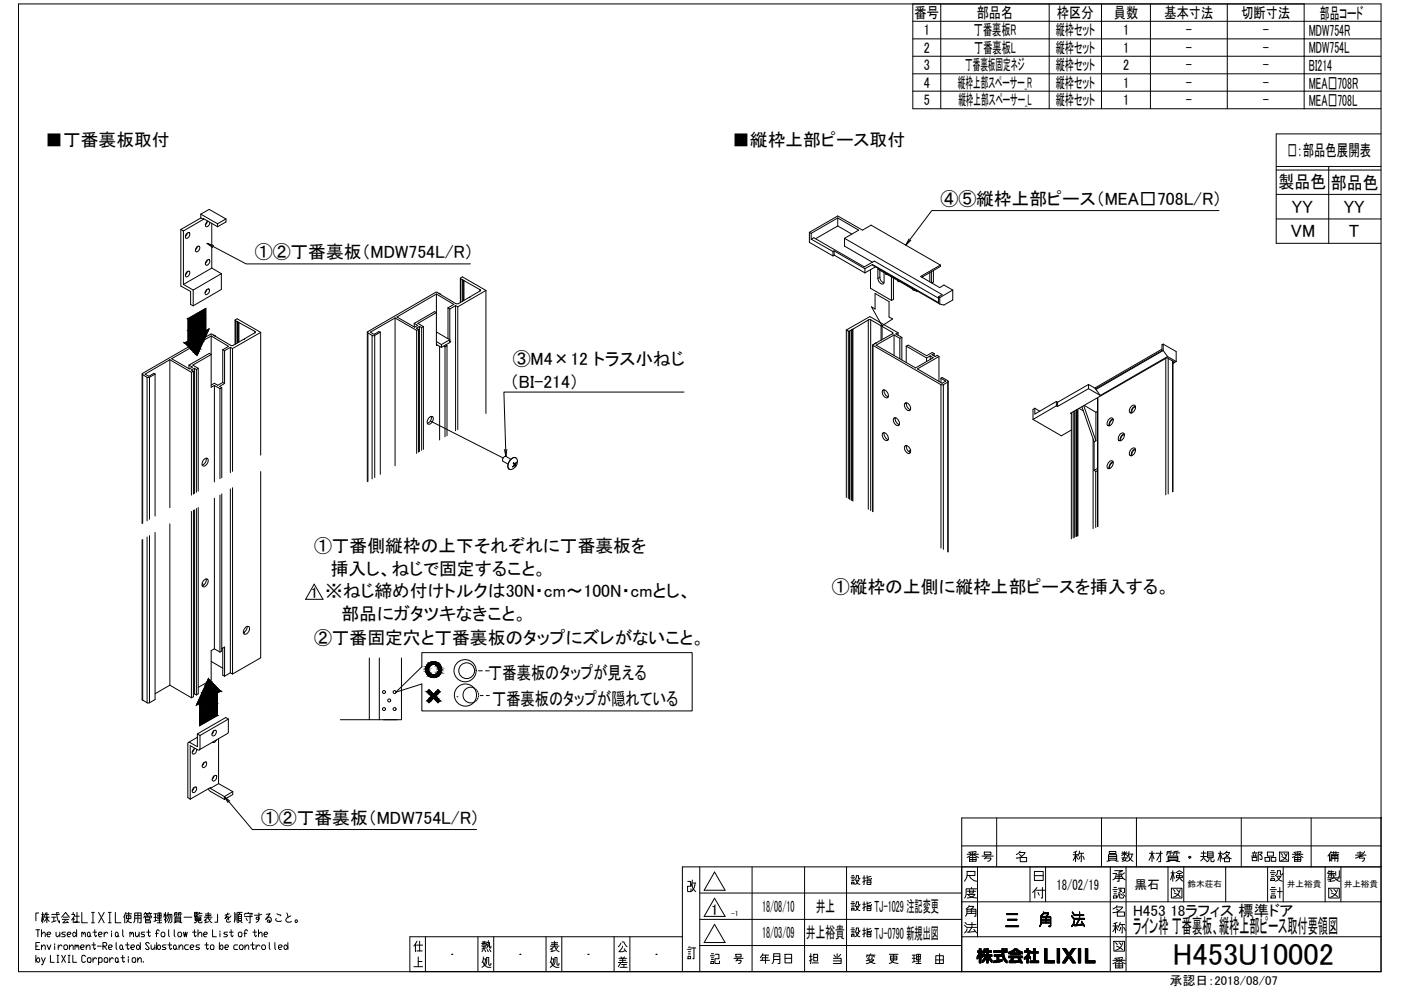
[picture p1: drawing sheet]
<svg xmlns="http://www.w3.org/2000/svg" width="297mm" height="210mm" viewBox="0 0 297 210" stroke-linecap="round" stroke-linejoin="round" font-family="sans-serif">
<!-- layer: TOS_WA -->
<g fill="none" stroke="#000" stroke-width=".21">
<path d="M3.9 .8h288.9v205.2h-288.9zM193.5 4.5h99.3M193.5 8.2h99.3M193.5 11.9h99.3M193.5 15.6h99.3M193.5 19.3h99.3M193.5 .8v22.3h99.3M199.5 .8v22.3M222.4 .8v22.3M233.5 .8v22.3M243.9 .8v22.3M260.2 .8v22.3"/>
<path d="M276.5 .8v22.3M270.6 35.3h22.2M270.6 36.1h22.2M281.7 35.3v16.3M292.8 28.4h-22.2v23.2h22.2M270.6 41.2h22.2M270.6 46.4h22.2M203.9 179.4h88.9M211.3 173.4v10.4M233.5 173.4v10.4M240.9 173.4v10.4M263.2 173.4v10.4"/>
<path d="M278 173.4v10.4M292.8 173.4h.1M292.8 173.4h-88.9v32.6M7.6 197.1h.8M8 197.1v1.5M8.2 193.6h-.6v1.6M8.4 199.8h-.8v1.5h.8M8.8 198.1l.6-.5 .2 .3v.7M8.8 197.1v1.5M8.8 193.9h.5M9 193.4v2.3M9.2 195.1l-.2-1.2-.2 1.5"/>
<path d="M9.4 195.4l.5-.9 .2 .6 .3 .3M9.4 194.5h1M9.6 193.9h.7M9.6 193.6l-.2 .7M9.9 193.4v2.3M10 198.1h.6l.2-.2-.2-.3h-.4l-.2 .3v.5l.2 .2h.4M11 194.5h.9M11 193.9h1.6M11.4 194.5v.9M11.9 197.6v.8l.2 .2h.2l.4-.5M11.9 195.2l-.9 .3M12 193.4a3.4 3.4 0 0 0 .6 2.3v-.5"/>
<path d="M12.2 193.4l.3 .2M12.7 197.6v1M13.1 194.5l.8-1.1 .8 1.1M13.2 194.9h1.4M13.4 194.5h1M13.9 197.6h-.6l-.2 .3 .2 .2h.4l.2 .3-.2 .2h-.6M13.9 194.9l-.6 .8 1-.2M14.2 195.3l.3 .4M14.3 198.1h.5l.3-.2-.3-.3h-.3l-.2 .3v.5l.2 .2h.3M15.2 193.9h.6v.3l-.6 .9M15.5 193.4v.5M15.6 197.6l.6 .5-.4 .5-.4-.2v-.5z"/>
<path d="M15.8 194.9l-.3-.3v1.1M15.9 194.3h.9M16.2 197.1v1.5M16.3 193.4v2.1h-.5h1.1M17.3 193.4v2.3h1.2M17.3 197.9l.2-.3 .2 .5M17.3 197.6v1M17.7 197.9l.2-.3 .2 .3v.7M18.7 197.6h.2l.2 .3v.5l-.2 .2h-.2l-.2-.2v-.5zM19.1 198.4l.2 .2M19.4 193.4h.6M19.4 195.7h.6"/>
<path d="M19.7 193.4v2.3M19.7 197.6h.8M19.9 199.8v1.3l.2 .2 .2-.2M20.1 197.1v1.3l.2 .2 .2-.2M20.9 198.1h.6l.2-.2-.2-.3h-.4l-.2 .3v.5l.2 .2h.4M20.9 193.4l1.2 2.3M22.1 193.4l-1.2 2.3M22.1 197.6v1M22.8 197.9l-.1-.3h-.2l-.4 .5M23 193.4h.6M23 195.7h.6M23.3 193.4v2.3"/>
<path d="M23.7 197.4v.2M23.7 197.9v.7M24.5 193.4v2.3h1.1M24.6 197.6h.2l.2 .3v.5l-.2 .2h-.2l-.1-.2v-.5zM24.6 199.8v1.3l.2 .2M25 198.4l.2 .2M26 197.1v1.3l.2 .2M26.4 194l-.2 .5M26.7 193.4l-.3 .6v1.7M26.7 193.7h1.2M26.8 194.2h1v.6h-1zM27 195.1l.1 .2 .8 .4"/>
<path d="M27 199.8v1.3l.2 .2 .2-.2M27.3 193.4a2.05 2.05 0 0 1-.6 2.3M27.5 197.9l.2-.3 .2 .5M27.5 197.6v1M27.9 197.9l.2-.3 .2 .3v.7M28.3 195.7l.3-.5v-1.6h1.3v2.1h-.3M28.6 194.7h1.3M28.6 194.1h1.3M28.7 197.6v.8l.2 .2h.2l.4-.5M29.2 193.6v2.1M29.5 197.6v1M29.7 199.8v1.5"/>
<path d="M30.5 194.6l.1-.3h1.6l-.2 .3M30.7 197.6h-.6l-.2 .3 .2 .2h.4l.2 .3-.2 .2h-.6M30.7 193.7h.6M30.8 194.5h1v.4h-1zM30.8 195.2h1.1v.5h-1.1zM30.8 193.4l-.3 .6M30.8 194.9v.3M31 193.7l.1 .3M31.1 197.6h.8M31.3 194v.3M31.5 197.1v1.3l.2 .2 .2-.2M31.6 193.7h.6"/>
<path d="M31.7 193.4l-.4 .6M31.8 193.7l.1 .3M32.6 193.7h.6M32.6 194.5h.6M33 193.7v1.6M33 197.9h.6M33.2 195.1l-.6 .3M33.2 199.8v1.5M33.3 195.7h1M33.4 195.1h.8M33.5 193.6h.6v1.1h-.6zM33.5 194.1h.6"/>
<path d="M33.8 197.4l-.2-.3-.4 .3v1.2M33.8 193.6v2.1M34.4 197.6h.3l.3 .3v.5l-.3 .2h-.3l-.3-.2v-.5zM34.8 193.7v.3h.5M34.8 194l-.1 .5M35.1 193.4v2.3M35.3 194.6l-.5 .5M35.6 193.9h.8v1.5l-.3 .3M35.7 193.4l-.4 1.1M35.8 197.1v1.3l.1 .2M35.8 193.9l-.1 .7-.4 .8M36 199.8v1.3l.2 .2 .2-.2"/>
<path d="M36.1 193.9l-.1 1.2-.3 .6M36.9 197.1v1.3l.2 .2M37 193.8h.7M37.1 194.5h1.2v.9h-1.2zM37.1 195.1h1.2M37.1 194.8h1.2M37.4 195.5l-.5 .2M37.4 193.8v.5M37.5 193.4l-.5 .1-.1 .8M37.8 193.8h.8M37.9 197.6h.4l.2 .3v.5l-.2 .2h-.4l-.2-.2v-.5zM38.1 195.5l.5 .2"/>
<path d="M38.2 193.8v.5M38.4 193.4l-.6 .1-.1 .8M38.9 197.6l.2 1 .2-1 .2 1 .2-1M39 194.5h1.7M40.8 197.6h.8M41.2 197.1v1.3l.2 .2 .2-.2M41.3 193.7h.6v.3h-.6M41.4 194.5h1.2v.7h-1.2zM41.4 194.9h1.2M41.4 194.7h1.2M41.6 193.4v.3M41.6 194v.3"/>
<path d="M41.8 195.2a.52 .52 0 0 1-.6 .5M42 193.4h-.7v.9h.7M42 198.1l.6-.5 .2 .3v.7M42 197.1v1.5M42.1 195.2l.1 .5h.5l.1-.3M42.2 193.7l-.1 .2M42.2 194.2h.6M42.3 193.4l-.1 .3h.6M43.2 198.1h.6l.2-.2-.2-.3h-.4l-.2 .3v.5l.2 .2h.4M43.3 195.2l.3-.3v.7M43.3 194.5h1.6M43.5 194.1h1.2"/>
<path d="M43.5 193.8h1.2M43.8 199.8v1.3l.2 .2 .2-.2M44.1 194.5l.5 .9 .3 .3M44.1 193.4v1.1l-.5 .4M44.2 195.4l-.8 .3M44.7 194.8l-.3 .2M45.1 197.1v1.5h.8M46.1 193.9v1.6h-.6M46.5 199.8v1.5M46.6 197.4v.2M46.6 197.9v.7M48.2 197.6h-.5l-.3 .3 .3 .2h.3l.2 .3-.2 .2h-.6"/>
<path d="M48.3 193.6l-.6 1.2 .7-.5 .1 .8M48.6 193.7l-.9 .3M48.6 197.6h.8M49 194.2l-1 .9 .2 .4h.4l.3-.1M49 197.1v1.3l.2 .2 .2-.2M49.8 193.4l-.1 2.1M50 193.7v1.4M50.3 193.4v2.1M50.4 193.4h.9M50.5 193.9h.7v1.3h-.7zM50.5 194.8h.7M50.5 194.3h.7"/>
<path d="M50.7 197.6h.4l.2 .3v.5l-.2 .2h-.4l-.2-.2v-.5zM50.7 195.2l-.3 .5M50.9 193.4l-.2 .5M51 195.2l.3 .5M51.7 197.9h.6M51.8 194l.1-.3h1.6l-.1 .3M51.8 194.3h1.7M52.2 194.7l.2 .5M52.5 197.4l-.2-.3h-.2l-.2 .3v1.2M52.6 193.4v.3M53 193.9v1.8h-.2M53.5 199.8v1.3l.2 .2 .2-.2"/>
<path d="M53.6 197.6h.8M54 197.1v1.3l.2 .2 .2-.2M54.8 198.1l.4-.5h.2l.2 .3v.7M54.8 197.1v1.5M54.9 193.6l-.1 1.3h-.4l-.1-.1 .1-.3h.4l.1 .6-.6 .4M55.5 193.9l-1.5 .1M56 198.1h.6l.2-.2-.2-.3h-.4l-.2 .3v.5l.2 .2h.4M56.5 193.9l.8-.2-1 1.2 .6-.4h.4l.2 .3v.4l-.2 .3h-.5l-.1-.3 .4-.1 .1 .4M57.1 199.8v1.3l.2 .2M58.3 199.8v1.3l.1 .2M58.6 194.8l-.2 .3 .4 .3h.7l.1-.2M58.7 193.7l.8 .3-.1 .2"/>
<path d="M60.8 193.6l.3 .9M61 199.8v1.5M61.7 194.2a1.13 1.13 0 0 0-1.1 1l.3 .3h.6l.3-.1M88.4 199.5l-.3 .6v1.7M89 199.5v2.1M90.2 198.6v7.4M101.3 198.6v7.4M102.3 199.7h.8M102.6 199.5v.5h-.4h1M103.2 199.8h.6l.1 1.2 .2-.1v-.3M103.5 199.4a1.97 1.97 0 0 1-.3 1.6M104.7 198.6v7.4"/>
<path d="M115.8 198.6v7.4M116.9 199.9h1.3M117.6 199.5v1.1l-.6 .5M119.1 198.6v7.4M130.2 198.6v7.4M131.6 200l-.5 .7M131.9 199.7h.4l.7 1M133.5 198.6v7.4M144.7 198.6h-57.8v7.4M145.8 186.9h.6v1h-.6v1.1h.7v-.5M146.7 187.4a1.9 1.9 0 0 0 .8 1.6M146.7 187.2h.8"/>
<path d="M146.8 186.6l-.3 1.3M147.4 187.2a2.28 2.28 0 0 1-.9 1.8M148.4 194.9h55.5M148.4 189.3h55.5M148.4 183.8v22.2M149.3 199.8l2.2-3.8 2.2 3.8M151.5 190.4l2.2 3.9h-4.4zM151.5 184.9l2.2 3.9h-4.4zM159.5 183.8v22.2M170.6 183.8v22.2M179.5 183.8v22.2M203.9 198.6h88.9"/>
<path d="M203.9 191.2h88.9M207.2 183.8v14.8M218.4 183.8v7.4M219.3 184.8h1.9v1.9h-1.9zM221.7 183.8v7.4M235.4 183.8v22.2M236.2 199.6h2.2v2.1h-2.2zM238 199.9a1.89 1.89 0 0 1-1.5 1.6M238.7 183.8v22.2M247.6 183.8v7.4M251 183.8v7.4M259.9 183.8v7.4"/>
<path d="M268.8 183.8v7.4M272.1 183.8v7.4M281 183.8v7.4M284.3 183.8v7.4M292.8 183.8h-148.1v22.2M7.6 200.6h.4M7.6 202.6v1.4M8 203.1l.4 .2v.5l-.2 .2-.6-.4zM8.8 200.9l.4-.6h.2l.2 .3v.7M8.8 200.3v1M8.8 203.1l.4 .9M9.6 203.1l-.6 1.4h-.2"/>
<path d="M10 200.3l.4 1 .4-1M10.7 202.6v1.4h.8M11.6 200.1v.2M11.6 200.6v.7M12.1 202.6h.4M12.1 204h.4M12.3 202.6v1.4M12.3 200.3v1M13.1 202.6l.8 1.4M13.2 200.6l-.4-.3-.5 .6M13.7 200.3h.4l.2 .3v.5l-.2 .2h-.4l-.2-.2v-.5zM13.9 202.6l-.8 1.4"/>
<path d="M14.5 202.6h.3M14.5 204h.3M14.6 202.6v1.4M14.7 200.9l.4-.6h.2l.2 .3v.7M14.7 200.3v1M15.4 202.6v1.4h.8M15.9 200.6l.2-.3 .2 .6M15.9 200.3v1M16.3 200.6l.2-.3 .2 .3v.7M17.1 200.9h.6l.2-.3-.2-.3h-.4l-.2 .3v.5l.2 .2h.4M18.1 202.8l-.2-.2h-.4l-.2 .2v1l.2 .2h.4l.2-.2M18.3 200.9l.4-.6h.2l.2 .3v.7"/>
<path d="M18.3 200.3v1M18.7 203.1h.4l.2 .2v.5l-.2 .2h-.4l-.2-.2v-.5zM19.5 200.3h.8M19.7 203.1v.9M20.5 203.3l-.2-.2h-.2l-.4 .5M20.6 200.6h.8M20.9 203.3l.2-.2h.4l.2 .2v.5l-.2 .2h-.6M20.9 203.1v1.4M21.8 200.6h.6l.2-.3-.2-.5h-.6v1.5M22 200.6l.6 .7M22.3 203.1h.4l.1 .2v.5l-.1 .2h-.4l-.2-.2v-.5zM23 200.9h.6l.2-.3-.2-.3h-.4l-.2 .3v.5l.2 .2h.4"/>
<path d="M23.3 203.1v.9M24 203.3l-.1-.2h-.2l-.4 .5M24.6 203.1h.2l.2 .2v.5l-.2 .2-.3-.2v-.5zM25 203.8l.2 .2M25.6 200.3h.2l.2 .3v.5l-.2 .2h-.2l-.2-.2v-.5zM25.6 203.1h.8M26 201.1l.2 .2M26 202.6v1.2l.2 .2 .2-.2M26.6 200.3h.8M27.2 202.8v.3M27.2 203.3v.7M27.8 200.9h.5l.3-.3-.3-.3h-.3l-.2 .3v.5l.2 .2h.3"/>
<path d="M28.2 203.1h.4l.2 .2v.5l-.2 .2h-.4l-.2-.2v-.5zM29.2 200.3h.2l.3 .6-.3 .4h-.2l-.3-.2v-.5zM29.2 203.6l.4-.5h.2l.2 .2v.7M29.2 203.1v.9M30.4 203.8v.2M31.7 200.1l-.3-.3h-.3l-.3 .3 .9 1-.3 .2h-.3l-.3-.2M32 200.3v.8l.2 .2 .6-.4M32.8 200.3v1M33.6 200.3h.2l.2 .3v.5l-.2 .2h-.2l-.4-.4zM35.2 200.3h-.6l-.2 .3 .2 .3h.4l.2 .2-.2 .2h-.6M35.6 200.3h.8M37 200.3l.4 .3v.5l-.2 .2-.4-.2v-.5z"/>
<path d="M37.4 201.1l.2 .2M38 200.9l.3-.6h.3l.2 .3v.7M38 200.3v1M39.9 200.3h-.5l-.3 .3v.5l.3 .2h.5M40.3 200.9h.6l.2-.3-.2-.3h-.4l-.2 .3v.5l.2 .2h.4M42.3 200.3h-.6l-.2 .3 .2 .3h.4l.2 .2-.2 .2h-.6M43.4 200.3h.8M44.8 200.3h.4l.2 .3v.5l-.2 .2h-.4l-.2-.2v-.5zM46.9 200.3h.2l.2 .3v.5l-.2 .2h-.2l-.4-.4zM47.7 200.9h.6l.2-.3-.2-.3h-.4l-.2 .3v.5l.2 .2h.4M50.4 200.3h-.6l-.2 .3v.5l.2 .2h.6M51 200.3h.3l.2 .3v.5l-.2 .2h-.3l-.3-.2v-.5z"/>
<path d="M51.9 200.9l.5-.6h.1l.2 .3v.7M51.9 200.3v1M53.1 200.3h.8M54.3 200.3v1M55.1 200.6l-.4-.3-.4 .6M55.7 200.3h.4l.2 .3v.5l-.2 .2h-.4l-.2-.2v-.5zM59 200.9h.6l.2-.3-.2-.3h-.3l-.3 .3v.5l.3 .2h.3M60.4 200.3h.2l.4 .6-.4 .4h-.2l-.2-.2v-.5zM88.1 200.1l-.4 .5M88.3 200.4h1.3M95.8 202.3h.1M102.2 200.7h.8"/>
<path d="M102.3 203.9l.4 .8 .7 .4h.7M102.5 203.3h.5l-.4 1.5-.4 .3M102.5 202.9l-.2 1-.1 .2M102.5 201.3l-.3 .5M102.5 200l-.3 .4M102.6 200.4v.7M102.7 201.3l.3 .5M102.8 200l.1 .4h.3v-.2M103 201l-.8 .2M103.3 200.3l.3 .3M103.3 201.3l.2 .5M103.8 201.3l.3 .5"/>
<path d="M104.1 204.2v.3l-.2 .2-.3-.2v-1.5h-.4l-.1 1.3-.2 .4M110.2 202.3h.1M116.7 201.3l.3-.2v.6M116.7 200.6h1.8M116.8 203.9l.4 .8 .6 .4h.7M116.9 203.3h.6l-.5 1.5-.3 .3M116.9 202.9l-.2 1.2M116.9 200.2h1.3M117.6 200.6l.5 .9 .4 .3M117.7 201.5l-.9 .3M118.2 200.9l-.4 .3M118.5 204.2v.3l-.2 .2-.2-.2v-1.5h-.4l-.1 1.3-.3 .4"/>
<path d="M124.7 202.3h.1M131.1 204.1h1.9M131.2 203.2h1.6M131.3 203.6h1.4M131.5 205.1h1.5M131.6 204.1l-.5 .9M131.6 202.9l.3 .3M131.8 204.5h1M132 200.6l-.1 .4-.7 .8h.8l.6-.3M132 203.2v.9M132.3 204.5v.6M132.4 201.2l.4 .6"/>
<path d="M132.4 202.9l-.2 .3M139.1 202.3h.1M145.8 201.3h.7M145.9 202.8h.5v.5h-.5zM146 202.3h.4M146 201.8h.4M146 200.8h.4M146.5 201h1M147.1 201v2.3h-.2M148.4 200.5h55.5M207.2 202.8v.5M207.2 201.6v.4"/>
<path d="M207.2 202.7v.5M207.3 201.6v.4M207.4 202.5l-.1 .7M207.5 201.6v.4M207.5 202.3v.7M207.5 201.6v1.3M207.6 201.1h.4v.5h.3v.4h-.3l.3 .5v.5l-.3-.4v1.6h-.4v-1.4l-.5 .6v-.5l.5-.9h-.4v-.4h.4zM207.7 201.1v3.1M207.8 201.1v3.1M207.9 201.1v3.1M208 201.1v3.1M208.1 201.6v.4"/>
<path d="M208.1 202.2v.5M208.1 202.3v.5M208.2 201.6v.4M208.2 202.3v.7M208.4 203.6v.4M208.4 201.9v.4M208.4 202.4v.4M208.4 203.5v.5M208.5 201.7v.6M208.5 202.4v.4M208.5 203.4v.5M208.6 201.6v.7"/>
<path d="M208.6 202.4v.4M208.6 203.3v.6M208.6 201.2h.4l-.1 .4h.3v-.5h.3v.5h.7v.3h-.7v.5h.8v.4h-.4l.4 .8v.5l-.8-1.1v1.2h-.3v-1.2l-.4 .6-.5 .5v-.5l.6-.8h-.5v-.4h.8v-.5h-.4l-.4 .4zM208.6 201.2v1M208.6 203.2v.6M208.7 201.2v.9M208.7 202.4v.4M208.7 203.1v.6M208.8 201.2v.8M208.8 202.4v.4M208.8 203v.7M208.8 201.2v.7"/>
<path d="M208.8 202.4v1.2M208.9 201.2v.7M208.9 202.4v1.1M208.9 201.2v.3M208.9 201.6v.3M208.9 202.4v1M209 201.6v.3M209.1 202.4l-.1 .9M209.2 201.6v.3M209.2 202.4v.6M209.2 201.1v3.1M209.3 201.1v3.1"/>
<path d="M209.4 201.1v3.1M209.5 201.1v3.1M209.6 201.6v.3M209.6 202.4v.7M209.7 201.6v.3M209.7 202.4v.8M209.7 202.4v1M209.8 201.6v.3M209.8 202.4v1.1M209.9 201.6v.3M209.9 202.4v1.3M210 201.6v.3"/>
<path d="M210 202.4v.4M210 203.1v.6M210 203.2v.6M210.1 201.6v.3M210.1 202.4v.4M210.1 203.4v.5M210.2 201.6v.3M210.2 202.4v.4M210.2 203.4v.5M210.3 202.4v.4M210.3 203.5v.5M210.3 203.6v.5"/>
<path d="M210.7 201.6h1.7v-.5h.4v.5h.8v.4h-.8l.2 .8 .6 .9v.5l-.6-.4a2.69 2.69 0 0 1-.6-1.8h-1.7zM210.7 201.6v.4M210.7 203.7v.4M210.8 202.4h1.5v.4h-.5v.8l.7-.2a.59 .59 0 0 1-.7 .6l-1.1 .1v-.4h.7v-.9h-.6zM210.8 201.6v.4M210.8 202.4v.4M210.8 203.7v.4M210.9 201.6v.4M210.9 202.4v.4M210.9 203.7v.4M211 201.6v.4M211 202.4v.4"/>
<path d="M211 203.7v.4M211.1 201.6v.4M211.1 202.4v.4M211.1 203.7v.4M211.2 201.6v.4M211.2 202.4v.4M211.2 203.7v.4M211.3 201.6v.4M211.3 202.4v.4M211.3 203.7v.3M211.4 201.6v.4M211.4 202.4v.4"/>
<path d="M211.4 203.7v.3M211.4 202.4v1.6M211.5 201.6v.4M211.5 202.4v1.6M211.6 201.6v.4M211.6 202.4v1.6M211.7 201.6v.4M211.7 202.4v1.6M211.8 201.6v.4M211.8 202.4v.4M211.8 203.6v.4M211.9 201.6v.4"/>
<path d="M211.9 202.4v.4M211.9 203.6v.3M212.1 201.6v.4M212.1 202.4v.4M212.1 203.5v.4M212.2 201.6v.4M212.2 202.4v.4M212.2 203.5v.4M212.3 201.6v.4M212.3 202.4v.4M212.3 203.5v.4M212.4 201.6v.4"/>
<path d="M212.4 203.5v.3M212.5 201.1v1.2M212.5 203.4v.4M212.5 201.1v1.6M212.6 201.1v2M212.7 201.1v2.2M212.8 201.1v2.4M212.9 201.6v.4M212.9 202.6v1M213 201.6v.4M213 202.8v.9M213 201.2h.6v.3h-.6z"/>
<path d="M213 201.2v.3M213 203.1v.7M213.1 201.2v.3M213.1 201.6v.4M213.1 203.2v.7M213.2 201.2v.3M213.2 201.6v.4M213.2 203.3v.6M213.2 203.4v.6M213.3 201.2v.3M213.3 201.6v.4M213.3 203.5v.5"/>
<path d="M213.3 203.6v.5M213.4 201.2v.3M213.4 201.6v.4M213.4 203.6l.1 .6M213.9 201.9l.6-.2 .6-.5h.5l.6 .5 .6 .2v.4l-.4-.2v.3h-2.1v-.3l-.4 .2zM213.9 202.7h2.9v.4h-1.8l-.3 .6h1.1l.3-.1-.3-.4h.5l.5 1h-.4l-.2-.3-.4 .2h-1.9v-.4h.3l.3-.6h-.6zM213.9 201.9v.4M213.9 202.7v.4M213.9 201.9v.3M214 201.8v.4M214 202.7v.4M214 203.7v.4"/>
<path d="M214.1 201.8v.4M214.1 202.7v.4M214.1 203.7v.4M214.2 201.8v.4M214.2 202.7v.4M214.2 203.7v.4M214.3 202.7v.4M214.3 201.7v.7M214.3 203.5v.6M214.4 201.7v.7M214.4 202.7v.4M214.4 203.3v.8"/>
<path d="M214.4 203.1v1M214.5 201.6v.8M214.5 202l.7-.3a.21 .21 0 0 1 .2-.2 .21 .21 0 0 1 .2 .2l.6 .3zM214.5 202.7v1.4M214.6 201.6v.8M214.6 202.7v1.4M214.7 201.5v.5M214.7 202v.4M214.7 202.7v1.4M214.7 202.7v.9M214.7 203.7v.4M214.8 201.5v.4"/>
<path d="M214.8 202v.4M214.8 202.7v.8M214.8 203.7v.4M214.9 201.4v.5M214.9 202v.4M214.9 202.7v.6M214.9 203.7v.4M214.9 201.4v.4M214.9 202.7v.4M215 201.3v.5M215 202v.4M215 202.7v.4"/>
<path d="M215 203.7v.4M215 201.2v.5M215.1 202v.4M215.1 202.7v.4M215.1 203.7v.4M215.2 201.2l-.1 .5M215.3 201.2v.4M215.3 202v.4M215.3 202.7v.4M215.3 203.7v.4M215.3 201.2v.3M215.4 201.2v.3"/>
<path d="M215.4 202v.4M215.4 202.7v.4M215.4 203.7v.4M215.4 201.2v.4M215.5 201.2v.4M215.5 202v.4M215.5 202.7v.4M215.5 203.7v.4M215.5 201.2v.5M215.6 201.2v.5M215.6 202v.4M215.6 202.7v.4"/>
<path d="M215.6 203.7v.4M215.7 201.3v.5M215.7 202v.4M215.7 202.7v.4M215.7 203.7v.4M215.8 201.3v.5M215.8 202v.4M215.8 202.7v.4M215.8 203.7v.4M215.8 201.4v.5M215.9 201.5v.4M215.9 202v.4"/>
<path d="M215.9 202.7v.4M215.9 203.2v.1M215.9 203.7v.3M216 201.5v.5M216 202v.4M216 202.7v.4M216 203.2v.3M216 203.6v.4M216.1 201.6v.8M216.1 202.7v.4M216.1 203.2v.8M216.1 203.2v.7"/>
<path d="M216.2 201.7v.7M216.2 202.7v.4M216.2 203.2v.7M216.3 201.7v.7M216.3 202.7v.4M216.3 203.2v.8M216.4 201.7v.7M216.4 202.7v.4M216.4 203.3v.8M216.4 201.7v.4M216.4 203.4v.8M216.5 201.7v.5"/>
<path d="M216.5 202.7v.4M216.5 203.5v.7M216.5 201.8v.4M216.5 203.7v.5M216.6 201.8v.4M216.6 202.7v.4M216.6 203.8v.4M216.7 201.8v.4M216.7 202.7v.4M216.7 204v.2M216.8 201.9v.4M216.8 202.7v.4"/>
<path d="M216.8 204.1v.1M217.2 203v.4M217.2 201.6v.3M217.3 201.6v.3M217.3 202.9v.5M217.4 201.6v.3M217.4 202.9v.4M217.5 201.6v.3M217.5 202.8v.5M217.6 201.6v.3M217.6 202.7v.5M217.6 202.6v.5"/>
<path d="M217.7 201.1h.3v.5h.5l-.4 1 .4 .3v.5l-.5-.4v1.2h-.3v-1.1l-.5 .3v-.4a1.48 1.48 0 0 0 .8-1.1h-.8v-.3h.5zM217.7 201.1v.8M217.7 202.6v1.6M217.7 202.5v1.7M217.8 201.1v.8M217.8 202.4v1.8M217.9 201.1v.8M217.9 202.3v1.9M218 201.1v.8M218 202.1v2.1M218 201.1v3.1M218.2 201.6v1.5"/>
<path d="M218.2 201.6v.9M218.2 202.6v.5M218.3 201.6v.7M218.3 202.7v.4M218.3 201.6v.6M218.3 202.8v.4M218.4 201.6v.3M218.4 202.8v.5M218.4 203.7v.4M218.5 202.8v.5M218.5 203.7v.4M218.6 203.7v.4"/>
<path d="M218.6 201.7v.4M218.7 201.7v.4M218.7 203.7v.4M218.8 201.7v.4M218.8 203.7v.4M218.9 201.7v.4M218.9 203.7v.4M219 201.7v.4M219 203.7v.4M219.1 201.7v.4M219.1 203.7v.4M219.1 201.1h.4v.6h.6v.4h-.6v1.6h.7v.4h-1.8v-.4h.7v-1.6h-.5v-.4h.5z"/>
<path d="M219.1 201.1v3M219.2 201.1v3M219.3 201.1v3M219.4 201.1v3M219.5 201.7v.4M219.5 203.7v.4M219.7 201.7v.4M219.7 203.7v.4M219.8 201.7v.4M219.8 203.7v.4M219.9 201.7v.4M219.9 203.7v.4"/>
<path d="M220 201.7v.4M220 203.7v.4M220.1 201.7v.4M220.1 203.7v.4M220.2 203.7v.4M221.5 201.1h.5v2.6h1.5v.5h-2zM221.5 201.1v3.1M221.6 201.1v3.1M221.7 201.1v3.1M221.8 201.1v3.1M221.9 201.1v3.1M222 201.1v3.1"/>
<path d="M222.1 203.7v.5M222.2 203.7v.5M222.3 203.7v.5M222.4 203.7v.5M222.5 203.7v.5M222.6 203.7v.5M222.7 203.7v.5M222.8 203.7v.5M222.9 203.7v.5M223 203.7v.5M223.1 203.7v.5M223.2 203.7v.5"/>
<path d="M223.3 203.7v.5M223.4 203.7v.5M223.5 203.7v.5M224.1 201.1h.5v3.1h-.5zM224.2 201.1v3.1M224.3 201.1v3.1M224.4 201.1v3.1M224.5 201.1v3.1M224.6 201.1v3.1M225.3 204.1v.1M225.3 201.1h.7l.6 1.1 .8-1.1h.6l-1.1 1.5 1.1 1.6h-.6l-.8-1.2-.8 1.2h-.6l1.1-1.6zM225.4 201.1v.1"/>
<path d="M225.4 204v.2M225.4 203.9v.3M225.5 201.1v.3M225.5 203.8v.4M225.5 201.1v.4M225.5 203.7v.5M225.6 201.1l.1 .5M225.7 203.5v.7M225.7 201.1v.6M225.7 203.4v.8M225.8 201.1v.7M225.8 203.3v.9"/>
<path d="M225.9 201.1v.8M225.9 203.2v.9M225.9 201.1v.9M225.9 203.1v.9M226 201.2v.9M226 203v.9M226 201.3v.9M226 202.9v.9M226.1 201.4v.9M226.1 202.8v.9M226.2 201.5v.9M226.2 202.8v.9"/>
<path d="M226.3 201.6v.9M226.3 202.6v.9M226.3 201.7v1.7M226.4 201.8v1.6M226.5 201.9v1.3M226.6 202.1v1M226.6 202.2v.8M226.7 202.1v1M226.8 202v1.2M226.9 201.9v1.4M226.9 201.8v1.6M227 201.7v1.8"/>
<path d="M227 201.6v.9M227 202.7v.9M227.1 202.8v1M227.1 201.4v.9M227.2 201.3v.9M227.2 203v.9M227.3 203.1l.1 1M227.4 201.1l-.1 1M227.4 201.1v.8M227.4 203.3v.9M227.5 201.1v.7M227.5 203.4v.8"/>
<path d="M227.6 201.1v.6M227.6 203.4v.8M227.6 201.1v.5M227.6 203.5v.7M227.7 201.1v.4M227.7 203.7v.5M227.7 201.1v.3M227.8 201.1v.2M227.8 203.8v.4M227.9 201.1v.1M227.9 203.9v.3M228 201.1h.1"/>
<path d="M228 204v.2M228.6 201.1h.5v3.1h-.5zM228.7 201.1v3.1M228.8 201.1v3.1M228.9 201.1v3.1M229 201.1v3.1M229.1 201.1v3.1M230.1 201.1h.5v2.6h1.6v.5h-2.1zM230.2 201.1v3.1M230.3 201.1v3.1M230.4 201.1v3.1M230.5 201.1v3.1"/>
<path d="M230.6 201.1v3.1M230.7 203.7v.5M230.8 203.7v.5M230.9 203.7v.5M231 203.7v.5M231.1 203.7v.5M231.2 203.7v.5M231.3 203.7v.5M231.4 203.7v.5M231.5 203.7v.5M231.6 203.7v.5M231.7 203.7v.5"/>
<path d="M231.8 203.7v.5M231.9 203.7v.5M232 203.7v.5M232.1 203.7v.5"/>
<circle cx="62.8" cy="195.3" r=".28"/>
</g>
<!-- layer: Visible (ISO) -->
<g fill="none" stroke="#000" stroke-width=".21">
<path d="M97.6 59v5.1M98 59.3l-.4-.3 .4-.3 5 2.9M98 59.3h.1M98 59.3v4.6M98.1 59.3l.3 .2M98.1 59.3v4.5M98.2 59.5v4.2M98.4 59.5l3.4 1.9 .1 .2-2.3 1.4v.1l-2.5 1.3h-.5l-3.2-2M98.4 59.5v4.2M30.1 79.3v31.7M32.9 79.3v30.1M36 76.3l4.6 2.6"/>
<path d="M36 76.3l-5.2 3 .8 .5 1-.7 .3 .2M36 76.3v31.3M40.1 77.4l4.3-2.5 .4 .3-3.9 2.2 1.1 .7M40.1 77.4v.8M40.6 78.9v26.1M41 78.7l-.4 .2M41 78.7v26.1M41.2 78.1l.4 .2M41.2 78.1l-.7 .3 .5 .3M41.2 78.1v26.5M41.6 78.3v26.1M42 78.1l-.4 .2"/>
<path d="M42 78.1v26M44.8 71.2l3.7 2.2-1.3 .8M44.8 71.2l-8.4 4.9 3.8 2.1 .6-.4-.7-.4M44.8 71.2v10.9l.7-.4M45.4 71.1l-.5-.3-.3 .1-14.5 8.4 1.1 .7h.5l1.2-.7M45.4 71.1l.2 .2M45.4 71.1h.1M45.7 71.2v.1M47.2 74.2v6.9M47.2 74.2l.4 .2M47.6 74.4v6.9M48.8 73.6l-1.2 .8"/>
<path d="M48.8 73.6v26.6M48.8 73.6l.5 .3M49.3 73.9v26M49.9 67.9v5.1M50.2 68.1l-.3-.3 .4-.2 5 2.9M50.2 68.1l.2 .1M50.2 68.2v4.6M50.4 68.2l.3 .2M50.4 68.2v4.5M50.5 68.4v4.2M50.7 68.4l3.3 1.9 .1 .3-2.3 1.2v.2l-2.6 1.3-3.6-2M50.7 68.4v4.1"/>
<path d="M55.3 70.5l-6 3.4M55.3 70.5v26M77.9 70.4v31.7M80.6 70.4v30.2M83.8 67.4l4.5 2.6M83.8 67.4l-5.3 3 .8 .5 1-.6 .3 .1M83.8 67.4v31.3M87.8 68.6l4.3-2.5 .4 .2-3.9 2.3 1.2 .6M87.8 68.6v.7M88.3 70v26.1M88.7 69.8l-.4 .2M88.7 69.8v26.1"/>
<path d="M88.9 69.2l.5 .3M88.9 69.2l-.6 .4 .4 .2M88.9 69.2v26.5M89.4 69.5v26M89.8 69.2l-.4 .3M89.8 69.2v26.1M92.5 62.3l3.7 2.2-1.2 .8M92.5 62.3l-8.4 4.9 3.8 2.2 .6-.4-.7-.4M92.5 62.3v10.9l.2-.1M93.1 62.3l-.7-.3-14.5 8.4 1.1 .8h.3l1.3-.8M93.1 62.3l.3 .1M93.1 62.2v.1"/>
<path d="M93.2 73.4v19.9M93.4 62.4h.1M94.1 73.4l.2 .2M94.3 73.6v19M94.5 73.1l.3 .2M94.8 73.3v19.1M94.8 73.3l-.5 .3M95 65.3v6.5M95 65.3l.4 .2M95.4 72.5h.1M95.4 65.5v7M96.6 64.8l-1.2 .7"/>
<path d="M96.6 64.8v26.5M96.6 64.8l.5 .3M97.1 65.1v26M103 61.6l-5.9 3.5M103 61.6v26.1M246.4 74l-14.3 8.3M246.6 73l2.8 1.5v2.2M246.6 74.3l1 1.3M246.6 74.3l-14.2 8.3M246.6 73v1.3M246.6 73l-.2 .1v1.2l-14 8.1M247.6 75.6l1.8 1.1"/>
<path d="M247.6 75.6l-14.3 8.2M248.7 76.6v27.6M248.7 76.9l.2-.2-1.5-.9-20.4 11.8 .1 .1M249.4 76.7l-.7 .4M43.1 97.5a.52 .52 0 0 1 .6-.4 .52 .52 0 0 1 .4 .5l-.1 .6a.63 .63 0 0 1-.5 .6 .63 .63 0 0 1-.6-.2zM43.7 97.1l-.2 .9-.2 .4-.4 .2M45.5 81.7v20.5M45.5 81.7l1.1 .7M46.6 82.4v19.1M47 82.2v19.1M47 82.2l-.4 .2M47.2 81.1l.4 .2"/>
<path d="M47.2 81.1l-1 .6-.7-.4-.7 .3M47.6 81.3l-1 .6 .4 .3M55.3 100v39.5l-6 3.4M91 88.5a.51 .51 0 0 1 .8-.1 .51 .51 0 0 1 0 .8l-.1 .2a.66 .66 0 0 1-.4 .5 .66 .66 0 0 1-.7-.2v-.6zM91.4 88.3l.1 .1a1.34 1.34 0 0 1-.9 1.3M219 88.9l6 3.5 2.1-1.2M219.4 86.6l-.4 .2v2.1M219.4 86.6l1.1 .6M224 86l.2 .2M224 85.1l.2 .2M224 86l-5 2.9M224 85.1v.9"/>
<path d="M224 85.1l-4.6 2.7v-1.2M224.2 85.3v.9M227.1 87.6v26.6M228.1 87v26.8M228.2 86.9v26.8M228.4 86.8v26.9M228.5 86.8v26.8M228.8 86.6l.9 .5M229.4 86.3l2.6 7.4M229.8 86l2.6 7.5M229.9 86l2.5 1.4M230.8 82.4l2.5 1.4"/>
<path d="M230.8 82.4l-6.6 3.8M230.8 81.5l-6.6 3.8M230.8 81.5v.9M230.8 81.5l1.6 .9M232 93.7v6M232 99.7l.4 .3 .3-.2M232.4 82.6l.9 1.2M232.4 82.4v.2M232.4 87.4v6.1M232.4 93.5l-.4 .2M232.7 84.4v27.3M232.7 87.2l-.3 .2"/>
<path d="M232.7 99.3l-.7 .4M235.1 98a.5 .5 0 0 1 .7-.3 .5 .5 0 0 1 .2 .8 .84 .84 0 0 1-1.1 .8 1 1 0 0 1 .2-1.3zM235.2 88.8a.5 .5 0 0 1 .7-.1 .5 .5 0 0 1 .1 .7 .71 .71 0 0 1-.5 .7 .71 .71 0 0 1-.8-.1l.1-.6zM236 97.9h-.1a1.42 1.42 0 0 0-.8 1.4M236 88.8l-.4 .2-.3 .4-.2 .9M236 89l-.3 .1-.4 .6v.5M236 98.1l-.3 .1-.3 .3-.2 .5 .1 .3M237.4 92.1a.56 .56 0 0 1 1-.1v.1a1 1 0 0 1-1.2 1.3 1.18 1.18 0 0 1 .2-1.3zM238.4 92a1.19 1.19 0 0 0-.9 1.5M238.4 92.2l-.5 .2-.2 .3v.7M239.8 95.3a.52 .52 0 0 1 .8-.3 .52 .52 0 0 1 .1 .8l-.2 .3a.6 .6 0 0 1-1 .4 1.1 1.1 0 0 1 .3-1.2zM239.8 86.2a.52 .52 0 0 1 .8-.3 .52 .52 0 0 1 .1 .8l-.2 .3a.58 .58 0 0 1-.4 .5 .58 .58 0 0 1-.6-.2v-.5z"/>
<path d="M240.7 95.2h-.1a1.19 1.19 0 0 0-.7 1.4M240.7 86.1a1.21 1.21 0 0 0-.8 1.5M240.7 86.3l-.6 .4-.1 .8M240.7 95.4a.97 .97 0 0 0-.7 1.2M32.9 112.9v35.4l-1.2 .7h-.5l-1.1-.7v-33.8M36 111.1v34.2M40.6 108.4v39.5M41 108.2v39.5l-.4 .2M41.2 108.1v39M41.6 107.8v39.5M42 107.6v39.5l-.4 .2M45.5 105.6v32"/>
<path d="M46.6 105v33.2M47 104.7v33.3l-.4 .2M48.8 103.7v38.9M49.3 103.4v39.5M42.9 123.7l.2 .4M43.3 123a.52 .52 0 0 1 .7-.1 .52 .52 0 0 1 .1 .7 .78 .78 0 0 1-1.2 .7l-.1-.4zM43.7 122.8l-.2 .8-.2 .4-.4 .2M45.5 137.6l-.7 .4v6.2l-2.8 1.5M45.5 137.6l1.1 .6M47 137.5l.6-.3v6.2M47.2 137.4v5.8l.4 .2M51.6 134.1h.1"/>
<path d="M52 133.1a.49 .49 0 0 1 .7-.3 .49 .49 0 0 1 .2 .7 .82 .82 0 0 1-1.2 .9 1.23 1.23 0 0 1 .3-1.3zM52.4 132.8l-.2 .7-.4 .7-.2-.1M36 145.3l-3.1 1.8M36 145.3l4.6 2.6M41.2 147.1l.4 .2M41.2 147.1l-.2 .1M44.8 140.2l2.4 1.5M48.8 142.6l-1.2 .8M48.8 142.6l.5 .3"/>
</g>
<!-- layer: Visible Narrow (ISO) -->
<g fill="none" stroke="#000" stroke-width=".21">
<path d="M97.6 59.1v5M30.3 79.4v31.5M31.2 80v30.4M31.7 80v30.1M49.9 68v5M54 70.3v.3M78 70.6v31.5M78.9 71.1v30.4M79.4 71.1v30.1M101.8 61.4v.3M247.2 76v28.9M247.7 76v28.7"/>
<path d="M248.6 76.5v27.8M227.5 87.3v26.8M227.8 87.2v26.7M231.8 93.1v19M232.3 99.9v11.9M232.8 84.3v27.3M30.3 114.4v34M31.2 113.9v35.1M31.7 113.6v35.4"/>
</g>
<!-- layer: TOS_M1 -->
<g fill="#000" stroke="#000" stroke-width=".21">
<path d="M41 74.6h.3zM41.3 74.6h.8zM41.9 74.7h.2l-.2 .3zM41.9 74.7l.2-.1zM41.3 74.6l1.1-.6-.3 .6zM39.9 67.5l3.7-2.1v2.1zM43.6 70.1l.7-.3-.2 .3zM41.8 149.1h.5l-.7 .4zM42.3 149.5h3.8v2.2zM44 144.6h.8zM44.2 143.9l.3 .4h-.4zM44 144.6l.5-.3 .3 .3z"/>
<path d="M44.7 144.6h.2zM90.5 148.6h.9l-.4 .4zM91 146.2l.4 .5h-.9zM91.9 148h.9l.5 .6zM92.9 146.2l.4 .5h-.9z"/>
<path d="M41.1 74.7h.8zM41.1 74.7h.8l-.5 .3z"/>
<path d="M41.4 75h.5v-.3zM41.4 75h.5l-.1 .3z"/>
<path d="M40.5 74l.8 .6 1.1-.6zM40.5 74l.8 .6h-.3z"/>
<path d="M39.2 72.7l3.2 1.3 .6-1.3zM39.2 72.7l3.2 1.3h-1.9z"/>
<path d="M39.9 72.3l3.1 .4 .2-.4zM39.2 72.7l.7-.4 3.1 .4z"/>
<path d="M39.9 67.5l3.7 2.6v-2.6zM39.9 67.5l3.7 2.6h-3.7z"/>
<path d="M39.9 70.1l3.3 2.2 .9-2.2zM39.9 70.1l3.3 2.2h-3.3z"/>
<path d="M42.3 149.5v2.2h3.8zM42.3 151.7h3.8l-3.8 2.2z"/>
<path d="M43.9 144.6h.8zM43.9 144.6h.8l-1.1 .7z"/>
<path d="M44.1 144.3l-.1 .3 .5-.3zM44.1 144.3l-.2 .3z"/>
<path d="M44.7 144.6l.8 .7-.6-.7zM43.6 145.3l1.1-.7 .8 .7z"/>
<path d="M43.6 145.3l3.2 1.2-1.3-1.2zM43.6 145.3l3.2 1.2h-3.8z"/>
<path d="M42.8 146.9l3.3 2.2v-2.2zM42.8 146.9l3.3 2.2h-4.3z"/>
<path d="M42.3 149.1l3.8 .4v-.4zM42.3 149.1l3.8 .4h-3.8z"/>
<path d="M43 146.5l3.1 .4 .7-.4zM43 146.5l3.1 .4h-3.3z"/>
<path d="M90.2 141.8l.6 .2v-.2zM90.2 141.8l.6 .2h-.6z"/>
<path d="M90.2 142l.6 .2v-.2zM90.2 142l.6 .2h-.6z"/>
<path d="M90.2 142.2l.7 .1zM90.2 142.2l.7 .1z"/>
<path d="M90.2 141.7h.7zM90.2 141.7l.6 .1z"/>
<path d="M90.2 142.3l.7 .1zM90.2 142.3l.7 .1z"/>
<path d="M90.3 141.6h.6zM90.3 141.6l.6 .1z"/>
<path d="M90.3 142.4l.7 .2-.1-.2zM90.3 142.4l.7 .2h-.7z"/>
<path d="M90.3 141.4l.6 .2 .1-.2zM90.3 141.4l.6 .2h-.6z"/>
<path d="M90.3 141.4h.7zM90.3 141.4h.7z"/>
<path d="M90.3 142.6h.7zM90.3 142.6h.7z"/>
<path d="M90.3 142.6l.8 .1-.1-.1zM90.3 142.6l.8 .1h-.7z"/>
<path d="M90.4 141.3l.6 .1 .1-.1zM90.4 141.3l.6 .1h-.7z"/>
<path d="M90.4 142.7l.9 .1-.2-.1zM90.4 142.7l.9 .1h-.8z"/>
<path d="M90.5 141.1l.6 .2 .2-.2zM90.5 141.1l.6 .2h-.7z"/>
<path d="M90.5 142.8l.8 .1zM90.5 142.8l.8 .1z"/>
<path d="M90.5 141.1h.8zM90.5 141.1h.8z"/>
<path d="M90.5 142.9h.9zM90.5 142.9h.9z"/>
<path d="M90.5 146.7l1.4 .5-.5-.5zM90.5 146.7l1.4 .5h-.9z"/>
<path d="M90.5 141h.9zM90.5 141l.8 .1z"/>
<path d="M90.5 142.9l1.1 .1zM90.5 142.9l1.1 .1z"/>
<path d="M90.6 140.9h1zM90.6 140.9l.8 .1h-.9z"/>
<path d="M90.6 143l1.2 .1zM90.6 143l1.2 .1z"/>
<path d="M90.6 140.9h1.2zM90.6 140.9h1z"/>
<path d="M91.9 148l.5 .6h.9zM92.4 148.6h.9l-.4 .4z"/>
<path d="M91 148l.4 .6 .5-.6zM91 148l.4 .6h-.9z"/>
<path d="M91.8 140.3l.6 .1zM91.5 140.4h.9z"/>
<path d="M91.5 147.6l1.3 .4-.4-.4zM91 148l.5-.4 1.3 .4z"/>
<path d="M91.5 140.4h1.2zM91.2 140.4h1.5z"/>
<path d="M91.5 143.6h.9zM91.5 143.6l.6 .1z"/>
<path d="M91.2 140.4l1.7 .2-.2-.2zM90.9 140.6l.3-.2 1.7 .2z"/>
<path d="M91.2 143.5h1.5zM91.2 143.5l1.2 .1z"/>
<path d="M91 147.2l1.4 .4 .4-.4zM91 147.2l1.4 .4h-.9z"/>
<path d="M92.8 142.6h.7zM92.8 142.6h.7z"/>
<path d="M90.9 140.6l2.3 .2-.3-.2zM90.7 140.8l.2-.2 2.3 .2z"/>
<path d="M90.9 143.3l1.8 .2 .2-.2zM90.9 143.3l1.8 .2h-1.5z"/>
<path d="M90.7 140.8l2.5 .1zM90.7 140.8l2.5 .1z"/>
<path d="M90.7 143.1l2.2 .2 .3-.2zM90.7 143.1l2.2 .2h-2z"/>
<path d="M92 140.9h1.2zM92 140.9h1.2z"/>
<path d="M90.6 143.1h2.6zM90.6 143.1h2.6z"/>
<path d="M92.2 140.9l1.1 .1zM92.2 140.9l1.1 .1z"/>
<path d="M92.2 143h1zM92 143.1h1.2z"/>
<path d="M92.4 146.7l.4 .5 .5-.5zM92.4 146.7l.4 .5h-.9z"/>
<path d="M92.4 141l1 .1zM92.4 141l1 .1z"/>
<path d="M92.4 142.9h.9zM92.2 143h1z"/>
<path d="M92.5 141.1h.9zM92.5 141.1h.9z"/>
<path d="M92.6 141.1l.8 .2v-.2zM92.6 141.1l.8 .2z"/>
<path d="M92.6 142.8l.8 .1zM92.6 142.8l.8 .1z"/>
<path d="M92.5 142.9h.9zM92.4 142.9h.9z"/>
<path d="M92.7 141.3l.8 .1-.1-.1zM92.7 141.3l.8 .1h-.7z"/>
<path d="M92.7 142.7l.7 .1v-.1zM92.6 142.8l.1-.1 .7 .1z"/>
<path d="M92.8 141.4h.7zM92.8 141.4h.7z"/>
<path d="M92.8 141.4l.7 .2v-.2zM92.8 141.4l.7 .2h-.6z"/>
<path d="M92.8 142.6l.6 .1 .1-.1zM92.8 142.6l.6 .1h-.7z"/>
<path d="M92.9 141.6l.7 .1zM92.9 141.6l.7 .1z"/>
<path d="M92.9 142.4l.6 .2v-.2zM92.9 142.4l.6 .2h-.7z"/>
<path d="M92.9 141.7l.7 .1zM92.9 141.7l.7 .1z"/>
<path d="M93 141.8l.6 .2v-.2zM93 141.8l.6 .2h-.6z"/>
<path d="M93 142.2l.6 .1zM93 142.2l.6 .1z"/>
<path d="M92.9 142.3h.7zM92.9 142.3l.6 .1z"/>
<path d="M93 142l.6 .2v-.2zM93 142l.6 .2h-.6z"/>
</g>
<!-- layer: TOS_K1 -->
<g fill="none" stroke="#000" stroke-width=".21">
<path d="M38.3 48.7l.6 .3M38.3 48.7v11.9l2.1 1.2v2.7l.6 .3M38.9 49v11.3M39.4 57.9l.2-.2a.39 .39 0 0 1 .6-.1 .39 .39 0 0 1-.1 .6l-.1 .2a.4 .4 0 0 1-.6 .2 .4 .4 0 0 1 0-.6zM39.4 49.7a.45 .45 0 0 1 .7-.4 .45 .45 0 0 1 0 .8l-.1 .2a.4 .4 0 0 1-.6 .2 .4 .4 0 0 1 0-.7zM39.7 49.4l-.4 .7M39.7 57.6l-.4 .7M41.7 52.4l.1-.1a.39 .39 0 0 1 .6 .1 .39 .39 0 0 1-.2 .5 .45 .45 0 0 1-.6 .4 .45 .45 0 0 1 0-.7zM41.8 52.3l-.4 .6M42.6 46.2l-4.3 2.5M42.6 46.2l.5 .3M42.6 45.4v.8"/>
<path d="M42.6 45.4l3.5 2M42.6 45.4l1.8-1 3.5 2M43.1 46.5l-4.2 2.5M43.1 46.5v-.2l3 1.8M43.8 55.2a.38 .38 0 0 1 .6-.1 .38 .38 0 0 1 0 .6l-.1 .2a.43 .43 0 0 1-.7 .3 .43 .43 0 0 1 .1-.8zM43.9 47l-.4 .7M43.9 55.1l-.4 .7M44.1 46.9l-.4 .4a.43 .43 0 0 0 0 .8 .43 .43 0 0 0 .7-.4l.1-.6M44.9 56.8l2 1.2M44.9 56.8l-6 3.5M44.9 47.4v9.4M46.1 47.4v.7"/>
<path d="M46.9 58l-5.9 3.5M46.9 58v3.4l-5.9 3.4M47.9 46.4l-1.8 1M47.9 46.4v.7l-1.8 1M171.6 49.3l6-3.5 5.3 3 1.8-1.1 14.7 8.5M171.6 49.3v2.1l5 2.9M171.6 49.3l.4 .2M172 50.7l4.6 2.6M172 49.5v1.2M172 50.7l.5-.3 10.7 6.2 2.2-1.2 13.6 7.8M176.6 53.3v1M176.9 54.1l6.5 3.8"/>
<path d="M176.9 54.1l-.3 .2M176.9 53.2v.9M176.9 53.2l-.3 .1M176.9 53.2l6.5 3.8M177.6 47.9l3 1.7M177.6 46.2l4.5 2.6-3 1.7M177.6 46.2v1.7M177.6 47.9l-4.7 2.7M177.6 46.2l-5.6 3.3M179.1 50.5l20.7 12-.8 .4M179.1 50.5v1.7l5.9 3.4M183.4 57v.9"/>
<path d="M184.6 57.2v3.9l4.4 2.6M185 56.1v.1l14.2 8.3M185 56.1l14 8.1v-1.3M185 56.1l-1.6 .9M185.6 56.6l-2.2 1.3M186.1 56.9v2.1M186.3 57v.1l1.5 .9M186.5 58.8a1.35 1.35 0 0 0 .9 1.2M186.5 57.3v1.5M186.5 58.8l-.4 .2M187.4 57.8v2a.47 .47 0 0 1-.4 .5 .47 .47 0 0 1-.5-.4l-.4-.9M187.8 57.9v.3h.3"/>
<path d="M188.1 58.2l2.3 1.3M188.1 58v.2M189 58.7v5M189.4 58.9v4.6l-.4 .2M190.4 59.3l.1 .4h.2M190.7 59.7l2.8 1.6M190.7 59.5v.2M195.6 58.7v.2M197.1 57.8v2M197.9 57.4v2.4l-.4 .2v-2.4M199.4 56.2l-4.2 2.4 4 2.4 .9-.6 1.9 1.1M199.4 56.2v.3l-4 2.3"/>
<path d="M38.9 60.3l2.1 1.2M41 61.5v3.3M43.7 61.5h.1a.37 .37 0 0 1 .6-.2 .37 .37 0 0 1 0 .6l-.3 .3a.39 .39 0 0 1-.6 .2 .39 .39 0 0 1 .1-.6zM43.9 61.4l-.4 .6M44.3 69.8l-.7 .3v-4.7l-3.7 2.1v4.8l-.7 .4M92.5 72.4l1.1 .7M92.5 73.1l1.1 .5M92.5 70.4l2.9 1.6M93.6 73.1v.5M95.4 72l-1.8 1.1M95.4 72v.6l-1.8 1M179.4 70l.5 .2"/>
<path d="M179.4 70l5-2.9 6 3.5M179.4 70v35.5M179.9 70.2h.2M179.9 70.2v35.5M180.1 70.2v35.7M180.5 70l-.4 .2M180.5 70v36M180.6 70v36.1M180.7 69.8l-.2 .2M180.7 69.8v36.4M180.8 69.8h-.1M180.8 69.8v36.4"/>
<path d="M184.1 67.8l-3.3 2M184.1 67.8v40.2M184.6 67.8h-.5M184.6 67.8l2.2 1.3M184.6 67.8v40.5M185 73.2v35.3M185.1 73.2l14.4 8.4M185.1 73.2v35.3M185.4 72.8v.1M185.5 62.2l3 1.8v3.2l.8 .4-2.3 1.5-2.2-4 .7 .4zM185.7 72.7v.1M186.8 69.1h.2"/>
<path d="M186.8 69.1v3M187 69.2l2.2 1.3M187 69.1v2.9M189.2 70.8l-3.8 2-.3 .4M189.2 70.5l.1 .1-.1 .2M189.2 70.5v.3M189.6 71l1.2 .7M189.6 71v4.4M189.6 71l-3.9 2.2 8.4 4.8 3.8-2.2-.7-.3M190.4 70.6v.5M190.4 70.6l-.5 .2 1.3 .7M190.8 71.7v4.4"/>
<path d="M191.2 71.5l-.4 .2M191.2 71.5v4.8M192.1 73.4l4.4 2.5M192.1 73.4l.5-.2 3.9 2.2 1.1-.7 .5 .3M192.1 73.4v3.5M193.5 61.2v.3h.4M193.9 61.5l.5 .3M193.9 61.4v.1M194.4 61.7v.1M194.5 61.8h-.1M196.5 75.9v.8M197.2 75.5l-.7 .4"/>
<path d="M197.2 75.5v.7M198.1 75l-.5 .2 .7 .4 .4-.3 .4 .3M198.1 75v.5M199 62.9l.2 .2M199.1 75.6l-4.6 2.6 5.3 3.1 .7-.5-1-.6M199.1 75.6v5.3M199.2 63.1v1.4M202 61.5v2.1l-1.9 1.1-.9-.2M202 61.5l-2.8 1.6M91.3 89.3l15.4 7.8M108.3 97.4l-1-.6a.71 .71 0 0 0-.6 1l1 .6M108.8 98.2l.1-.1 .3 .3 .3-.4-.2 .8"/>
<path d="M108.8 98.2l.2 .4-.3 .4 .4-.3 .1 .2 .1-.1M108.8 98.2l.4 .2M109 98.3v.1M109 98.6l.1 .1M109 98.6l.2 .1M109.1 98.7h.1M109.1 98.7l.2 .1M109.3 97.1a1.67 1.67 0 0 0-1.6 2.2l.3 .2M109.3 97.1h.1M109.6 97.5a.62 .62 0 0 0-.5-.5 .62 .62 0 0 0-.6 .3 1.62 1.62 0 0 0-.5 2.2 1.55 1.55 0 0 0 1.7-2M187.1 91.8a.98 .98 0 0 1 1.1 .5 .98 .98 0 0 1-.1 1.1 1.18 1.18 0 0 1-1-1.6zM187.2 82.7a1.05 1.05 0 0 1 1 .6 1.05 1.05 0 0 1-.1 1.1 1.13 1.13 0 0 1-.9-1.7z"/>
<path d="M187.5 91.8v.5a1.23 1.23 0 0 0 .8 .9M187.5 82.7a1.38 1.38 0 0 0 .8 1.4M189.5 88.7a1.03 1.03 0 0 1 1 .4 1.03 1.03 0 0 1 .1 1.1 1.12 1.12 0 0 1-1.1-1.5zM189.9 88.6l-.1 .1a1.34 1.34 0 0 0 .9 1.3M191.8 85.6a.78 .78 0 0 1 .8-.1 .78 .78 0 0 1 .4 .8 .52 .52 0 0 1-.1 .8 .52 .52 0 0 1-.8-.3l-.3-.8zM191.9 94.6a1.03 1.03 0 0 1 1 .4 1.03 1.03 0 0 1 0 1.1 1.06 1.06 0 0 1-1-1.5zM192.2 94.5v.1a1.26 1.26 0 0 0 .8 1.3M192.2 85.4v.1a1.34 1.34 0 0 0 .8 1.4M193 95.4l-.2 .4M199.5 80.2l.3-.2 1.1 .7v.3M199.5 81.6h.5M199.5 80.2v.9"/>
<path d="M199.5 81.6v34.6M200 81.6v34.9M200.9 81l-.9 .6M200.9 81v36M201 80.9v36.1M66.6 123.9l1.9 3.2h-3.7zM41.1 158.8l-.3 .7M41.4 158.7l-.5 .4a.45 .45 0 0 0 0 .8 .45 .45 0 0 0 .7-.4l.1-.6M41.9 155.6v2.7l-1.6-.8a.31 .31 0 0 0-.3-.1 .31 .31 0 0 0-.2 .4v11.3l.5 .3M41.9 155.6l.5 .3M41.9 156.3l-2 1.1M42.4 155.9v2.8a.32 .32 0 0 1-.2 .3 .32 .32 0 0 1-.3-.1l-1.6-.8v11.3"/>
<path d="M45.2 155.1a.39 .39 0 0 1 .5-.3 .39 .39 0 0 1 .1 .7l-.3 .4a.38 .38 0 0 1-.5 0 .38 .38 0 0 1 0-.6zM45.3 154.9l-.4 .7M45.9 156.9l-.5 .5-.3-.1M46.3 156.6v9.5M46.8 146.5l-.7 .4v4.8l-3.8 2.2v-4.8l-.7 .4M48.4 152.5l-.1 2.9-6.1 3.6M48.4 152.5l-.5-.4-6 3.5M48.4 152.5l-6 3.4M96.9 147.7h.1M41 167.1l.1-.2a.37 .37 0 0 1 .6 .1 .37 .37 0 0 1-.1 .5v.1a.45 .45 0 0 1-.7 .4 .45 .45 0 0 1 0-.8zM41.1 166.9l-.3 .7M43.2 161.7a.38 .38 0 0 1 .5-.1 .38 .38 0 0 1 .1 .6l-.3 .3a.37 .37 0 0 1-.5 .2 .37 .37 0 0 1-.1-.5z"/>
<path d="M43.3 161.7l-.4 .6M44.1 167.2l.5 .6 3 1.7M44.6 167.2v-.2l-4.3 2.4M44.6 167.2l3 1.7M45.2 164.7a.39 .39 0 0 1 .6-.3 .39 .39 0 0 1 .1 .6l-.4 .5a.35 .35 0 0 1-.5-.1 .35 .35 0 0 1 .1-.5zM45.4 164.5l-.4 .7M46.3 166.1l3 1.7M46.3 166.1l-1.7 1.1M47.6 168.9v.6M49.3 167.8v.7l-1.7 1M49.3 167.8l-1.7 1.1"/>
</g>
<!-- layer: TOS_M1 -->
<path d="M44.3 69.8l-2.5 5.5-2.6-2.6M89.4 138.4h57.4v12.3h-57.4v-5.7l-5.5 1.8 5.5-5.4zM46.8 146.5l-2.6-2.6-2.6 5.6" fill="none" stroke="#000" stroke-width=".21"/>
<!-- layer: 0 -->
<path d="M43.9 51.6l8.3 4.4h47.5M45.3 52.1l-1.4-.5 1.2 .9M192.7 50.7l-.6 1.3 1-1M258.4 44.6h-60.8l-5.5 7.4M107.5 95.3l-.2 1.5-.3-1.5M145 83.1h-38.2l.5 13.7M47.6 168.9l5.9 7h47.5M48.7 169.9l-1.1-1 .7 1.3" fill="none" stroke="#000" stroke-width=".21"/>
<!-- layer: TOS_S1 -->
<g fill="none" stroke="#000" stroke-width=".21">
<path d="M78.3 139.5v13.1M80.4 139.5v13.1M85.1 139.5v13.1h-12.9M91 146.2l.9 1 1-1 .4 .5-.9 .9 .9 1-.4 .4-1-1-.9 1-.5-.4 1-1-1-.9zM100.5 145.8a1.67 1.67 0 0 0-2.3 1.6 1.67 1.67 0 0 0 2.3 1.5"/>
<circle cx="81.4" cy="146.7" r=".32"/>
<circle cx="81.4" cy="150.3" r=".32"/>
<circle cx="82.5" cy="148.5" r=".32"/>
<circle cx="83.7" cy="146.7" r=".32"/>
<circle cx="83.7" cy="150.3" r=".32"/>
<circle cx="92" cy="142" r="1.67"/>
<circle cx="92" cy="142" r="1.08"/>
<circle cx="98.6" cy="142.2" r="2.35"/>
<circle cx="98.7" cy="147.4" r="2.35"/>
<circle cx="98.9" cy="142.2" r="1.67"/>
</g>
<!-- layer: TOS_K2 -->
<path d="M100.4 145.9l.2 .1M100.6 148.8l-.2 .1M100.8 146.1l.2 .2M101 148.5l-.2 .2M101.2 146.5l.1 .3M101.3 148l-.1 .3M101.4 147l.1 .3M101.5 147.5l-.1 .3M101.5 142.2h.8M101.8 147.5h.6M102.9 142.2h.8M103.1 147.5h.6" fill="none" stroke="#000" stroke-width=".21"/>
<text font-size="6.5" x="248.7" y="204.5">H453U10002</text>
<text font-size="6.2" x="212" y="197.6">三 角 法</text>
<g font-size="5.3">
<text x="203.9" y="183.8">番号</text>
<text x="214.1" y="183.8">名 称</text>
<text x="233.5" y="183.8">員数</text>
<text x="242.4" y="183.8">材質・規格</text>
<text x="264.2" y="183.8">部品図番</text>
<text x="280.5" y="183.8">備 考</text>
<text x="203.2" y="191.6">度</text>
<text x="203.2" y="188">尺</text>
<text x="217.7" y="191.6">付</text>
<text x="234.6" y="191.6">認</text>
<text x="234.6" y="188">承</text>
<text x="246.9" y="188">検</text>
<text x="247.3" y="191.6">図</text>
<text x="268.1" y="191.6">計</text>
<text x="268.1" y="188">設</text>
<text x="280.1" y="188">製</text>
<text x="280.5" y="191.6">図</text>
<text x="179.2" y="194.4">設指</text>
<text x="203.6" y="195.4">角</text>
<text x="234.6" y="195.4">名</text>
<text x="203.2" y="199">法</text>
<text x="234.6" y="199">称</text>
<text x="149.2" y="205.7">記 号</text>
<text x="159.8" y="205.7">年月日</text>
<text x="170.4" y="205.7">担 当</text>
<text x="182.4" y="205.7">変 更 理 由</text>
<text x="234.6" y="206.4">番</text>
</g>
<g font-size="4.9">
<text x="179.2" y="188.7">設指</text>
<text x="179.2" y="199.7">設指</text>
<text x="86.4" y="206">上</text>
</g>
<text font-size="4.3" x="240.2" y="197.9">ライン枠 丁番裏板、縦枠上部ピース取付要領図</text>
<g font-size="3.8">
<text x="9.6" y="30.9">■丁番裏板取付</text>
<text x="155.2" y="31">■縦枠上部ピース取付</text>
<text x="271.1" y="39.9">製品色</text>
<text x="282.2" y="40">部品色</text>
<text x="199.4" y="43.5">④⑤縦枠上部ピース（MEA□708L/R）</text>
<text x="273.9" y="45.1">YY</text>
<text x="284.9" y="45.1">YY</text>
<text x="273.7" y="50.3">VM</text>
<text x="286" y="50.3">T</text>
<text x="54" y="54.7">①②丁番裏板（MDW754L/R）</text>
<text x="108.7" y="77.4">③M4×12 トラス小ねじ</text>
<text x="108.1" y="82.2">（BI-214）</text>
<text x="66.6" y="117">①丁番側縦枠の上下それぞれに丁番裏板を</text>
<text x="70.1" y="121.9">挿入し、ねじで固定すること。</text>
<text x="176.4" y="125.8">①縦枠の上側に縦枠上部ピースを挿入する。</text>
<text x="69" y="126.6">※ねじ締め付けトルクは30N・cm～100N・cmとし、</text>
<text x="72.4" y="131.6">部品にガタツキなきこと。</text>
<text x="66.6" y="136.5">②丁番固定穴と丁番裏板のタップにズレがないこと。</text>
<text x="103.5" y="143.9">丁番裏板のタップが見える</text>
<text x="104.3" y="149.5">丁番裏板のタップが隠れている</text>
<text x="55.4" y="174.7">①②丁番裏板（MDW754L/R）</text>
</g>
<g font-size="3.4">
<text x="279.9" y="3.9">部品コード</text>
<text x="277.5" y="7.6">MDW754R</text>
<text x="277.5" y="11.3">MDW754L</text>
<text x="277.5" y="15">BI214</text>
<text x="277.5" y="18.9">MEA□708R</text>
<text x="277.5" y="22.5">MEA□708L</text>
<text x="273" y="33.2">□：部品色展開表</text>
<text x="161.6" y="193.4">18/08/10</text>
<text x="173" y="193.3">井上</text>
<text x="185.4" y="193.4">TJ-1029 注記変更</text>
<text x="161.6" y="198.9">18/03/09</text>
<text x="170.9" y="198.9">井上裕貴</text>
<text x="185.4" y="199">TJ-0790 新規出図</text>
</g>
<g font-size="3.2">
<text x="193.9" y="3.8">番号</text>
<text x="207.1" y="3.8">部品名</text>
<text x="224.1" y="3.8">枠区分</text>
<text x="236.2" y="3.8">員数</text>
<text x="246.9" y="3.8">基本寸法</text>
<text x="263.2" y="3.8">切断寸法</text>
<text x="195.9" y="7.5">1</text>
<text x="195.9" y="11.2">2</text>
<text x="206.5" y="7.5">丁番裏板R</text>
<text x="206.6" y="11.2">丁番裏板L</text>
<text x="223.8" y="7.5">縦枠セット</text>
<text x="223.8" y="11.2">縦枠セット</text>
<text x="238.1" y="7.5">1</text>
<text x="238.1" y="11.2">1</text>
<text x="251.4" y="7.5">-</text>
<text x="251.4" y="11.2">-</text>
<text x="267.7" y="7.5">-</text>
<text x="267.7" y="11.2">-</text>
<text x="195.9" y="14.9">3</text>
<text x="204.6" y="14.9">丁番裏板固定ネジ</text>
<text x="223.8" y="14.9">縦枠セット</text>
<text x="238.1" y="14.9">2</text>
<text x="251.4" y="14.9">-</text>
<text x="267.7" y="14.9">-</text>
<text x="195.9" y="18.6">4</text>
<text x="195.9" y="22.3">5</text>
<text x="203.1" y="18.6">縦枠上部スペーサー_R</text>
<text x="203.2" y="22.3">縦枠上部スペーサー_L</text>
<text x="223.8" y="18.6">縦枠セット</text>
<text x="223.8" y="22.3">縦枠セット</text>
<text x="238.1" y="18.6">1</text>
<text x="238.1" y="22.3">1</text>
<text x="251.4" y="18.6">-</text>
<text x="251.4" y="22.3">-</text>
<text x="267.7" y="18.6">-</text>
<text x="267.7" y="22.3">-</text>
<text x="65.9" y="126.9">1</text>
<text x="224" y="188.6">18/02/19</text>
<text x="150.7" y="194.1">1</text>
<text x="240.2" y="194.2">H453 18ラフィス 標準ドア</text>
</g>
<g font-size="2.7">
<text x="240.5" y="188.4">黒石</text>
<text x="248.1" y="208.8">承認日：2018/08/07</text>
</g>
<g font-size="1.8">
<text x="251.8" y="188.2">鈴木荘右</text>
<text x="272.8" y="188.2">井上裕貴</text>
<text x="284.9" y="188.2">井上裕貴</text>
</g>
<text font-size="1.6" x="155" y="194.2">-1</text>
</svg>
